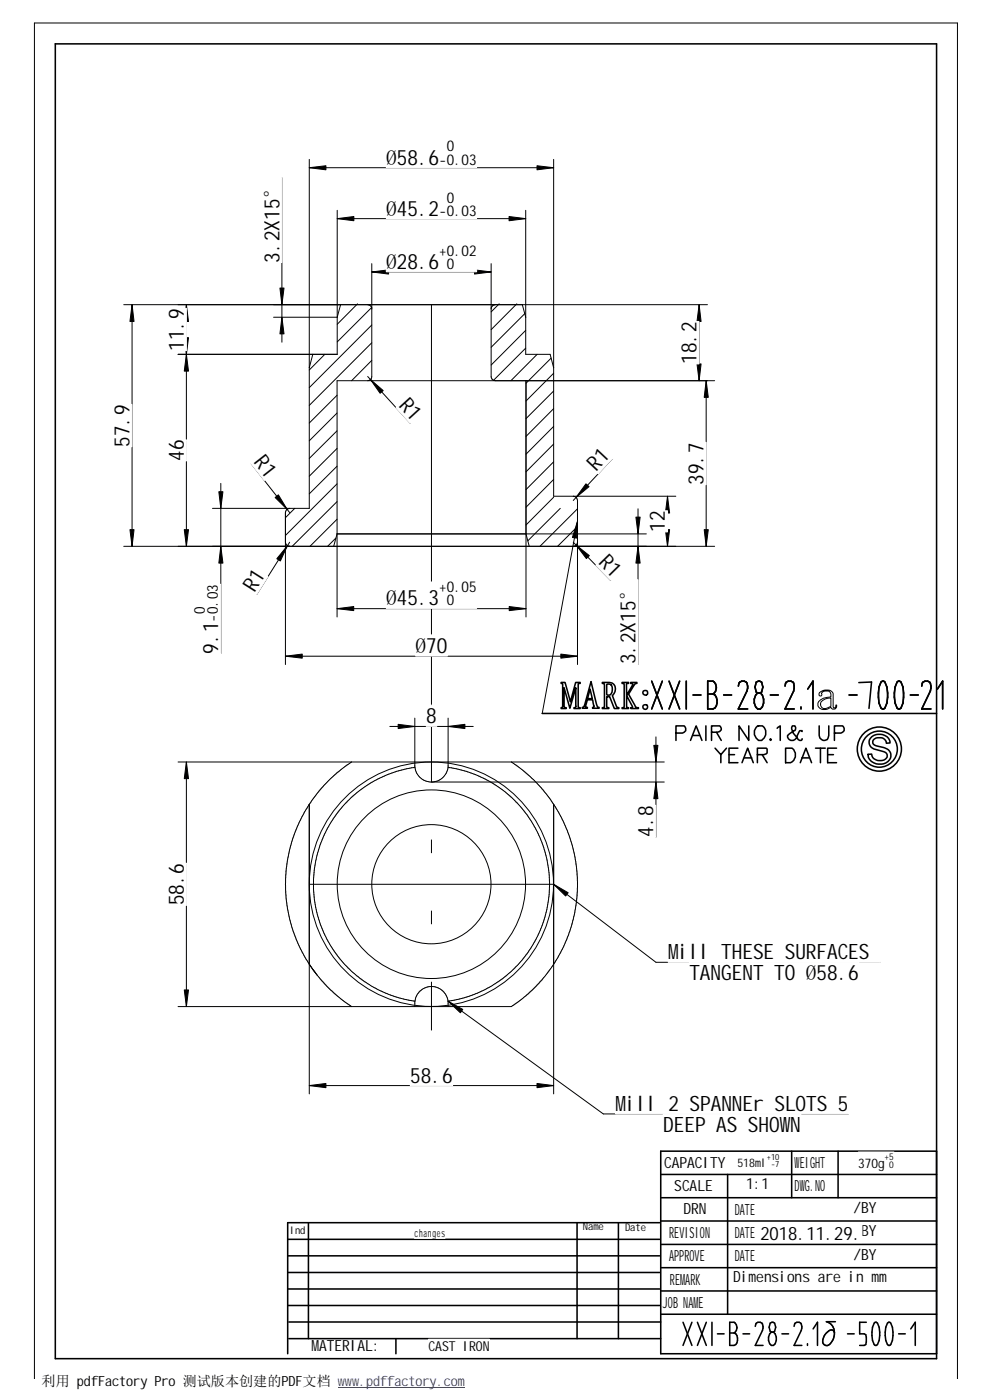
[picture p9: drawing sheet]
<svg xmlns="http://www.w3.org/2000/svg" width="297mm" height="420mm" viewBox="0 0 297 420" stroke-linecap="round" stroke-linejoin="round" font-family="sans-serif">
<g fill="none" stroke="#000" stroke-width=".3">
<path d="M84.6 53.4v49.3M92.8 47.8v104.8h-29M92.8 50.3h73.3M166.1 47.8v101.1h36.7M101.2 63.1v43.2h-47.8M101.2 65.6h56.5M111.5 79.1v33.9a1.19 1.19 0 0 1-1.2 1.3M147.4 79.1v33.9a1.27 1.27 0 0 0 1.2 1.3M157.7 63.1v43.2h7.4l1 4.1M37.1 91.4h175.2M39.6 91.4v72.6M55.9 91.4v72.6"/>
<path d="M102.2 91.4l-1 3.8h-19.1M107.3 91.2l-6.1 6.1M110.3 91.4a1.27 1.27 0 0 1 1.2 1.3M111.5 97.5l-18.7 18.8M111.5 92.2l-10.3 10.4M111.5 81.6h35.9M148.6 91.4a1.27 1.27 0 0 0-1.2 1.3M149.8 91.2l-2.4 2.4M155.1 91.2l-7.7 7.7M156.7 91.4l1 3.8M157.5 94.1l-10.1 10.1M157.7 99.1l-10.3 10.5"/>
<path d="M209.8 91.4v22.9M93.9 106.3l-1.1 4.1M97.5 106.3l-4.7 4.7M101.1 118.6l-8.3 8.4M110.3 113l12.8 14M111.5 108.2l-6 6.1M111.5 102.9l-18.7 18.8M157.7 104.5l-9.6 9.6M157.8 114.3v70.9M161.2 106.3l-7.9 8M165.4 107.5l-7.6 7.5M166.1 112l-8.3 8.4"/>
<path d="M166.1 117.3l-8.3 8.3M211.9 114.3v49.7M214.4 114.3h-113.3v70.9M75.4 139.2l11.5 14.6M101.1 139.9l-8.3 8.3M101.1 134.6l-8.3 8.3M101.1 129.3l-8.3 8.3M101.1 124l-8.3 8.3M166.1 122.6l-8.3 8.4M166.1 128l-8.3 8.3M166.1 133.3l-8.3 8.3M166.1 138.6l-8.3 8.3"/>
<path d="M183.8 137.6l-11.8 12.6M66.3 145.1v51M86.9 152.6a1.34 1.34 0 0 0-1.3 1.2v45.6M88.4 152.6l-2.8 2.8M101.1 155.8l-8.1 8.2M101.1 150.5l-13.4 13.5M101.1 145.2l-15.5 15.5M166.1 143.9l-8.3 8.3M166.1 149.2l-8.3 8.4M168.1 152.6l-9.7 9.7M172 148.9a1.27 1.27 0 0 1 1.3 1.3v49.2M173.3 152.7l-11.3 11.3"/>
<path d="M173.3 158l-6 6M173.3 156.5l-10.6 57.6h16.1M191.4 152.7v46.7M200.3 148.9v15.1M37.1 164h177.3M85.6 162.7a1.27 1.27 0 0 0 1.3 1.3M86.9 162.7l-9.9 15.7M100.8 161.5l-2.5 2.5M157.8 160.2l1 3.8M172 162.7l11.2 11.5M173.3 162.7a1.27 1.27 0 0 1-1.3 1.3M193.9 160.2h-92.8l-1 3.8"/>
<path d="M85.6 196.9h87.7M101.1 182.7h56.7M117 218h25M124.5 215.5v14.6a5 5 0 0 0 4.5 4.6h70.3M134.5 215.5v14.6a5 5 0 0 1-4.6 4.6M245.9 207.9a2.59 2.59 0 0 1 4.1 .3v3.9l.1 .3h.4l.3-.8h.2v.7l-.4 .5h-.8l-.5-.6a2.54 2.54 0 0 1-3.9-.4 1.97 1.97 0 0 1 1.7-2.3l2.2-.3a1.61 1.61 0 0 0-.5-1.7l-.4-.1a1.64 1.64 0 0 0-1.9 .7 .45 .45 0 0 1-.1 .7 .45 .45 0 0 1-.7-.2zM246.4 210.6a3.8 3.8 0 0 1 2.9-1.1v2.4a2.21 2.21 0 0 1-2.8 .4l-.3-.7zM53.4 228.7h145.9M55.9 228.7v73.4M105.5 228.7l-3.4 2.4a43.7 43.7 0 0 0-6.9 6.9l-3.8 5.6-2.7 5.7a44 44 0 0 0 .5 33.4l1.4 3 2.2 3.6M124.5 230.3l-5.5 1.2-5.6 2.3a35.5 35.5 0 0 0-12.3 10.3l-1.2 1.7a36 36 0 0 0-5.2 12.5 34.5 34.5 0 0 0 .8 17.1 33.5 33.5 0 0 0 4.4 9.6 36.2 36.2 0 0 0 13.5 12l5.2 2.1 5.9 1.4M134.5 230.3l5.4 1.2 3.3 1.2 2.7 1.3a34.8 34.8 0 0 1 10.9 8.9 35 35 0 0 1 7.4 15.4l.3 2.1a33.6 33.6 0 0 1 .1 9.5l-.5 3-.9 3.5-2.4 5.5-2.7 4.4-2.9 3.5-2.2 2.1a35.9 35.9 0 0 1-18.5 8.6l46.5 33.8h73.6"/>
<path d="M153.4 228.7l3.4 2.4 3.5 3.1 3.7 4.1 2.6 3.8 2.3 4.1 2 5.1 1.5 5.3 .7 5.4a43.9 43.9 0 0 1-.8 12.6l-1.1 4.1a43.7 43.7 0 0 1-4.6 10l-3.2 4.4-2.5 2.9-4.1 3.6-3.4 2.5h-100M196.8 221.1v30.1M92.8 241.4v86.9M166.1 241.4v86.9M166.1 265.4l30.7 23.4h67.2M92.8 289.3l.2 .4M92.8 289.3l2.4 3.5 2.8 3.2 4.4 3.9 3.1 2.2M93.3 290l.2 .4M93.5 290.4l.2 .3M124.5 302.1a5.4 5.4 0 0 1 1.3-4.4 5 5 0 0 1 5.3-1.4 5 5 0 0 1 3.4 4.4v1.4M92.8 325.8h73.3M10.3 413.9v-407h277v407"/>
<circle cx="129.4" cy="265.4" r="36.7"/>
<circle cx="129.4" cy="265.4" r="28.3"/>
<circle cx="129.4" cy="265.4" r="17.9"/>
</g>
<g fill="none" stroke="#000" stroke-width=".47">
<path d="M16.6 13.1v394.7h264.4v-394.6h-264.4M162.7 214.1h118.3M168.4 204.8h1.1l1.7 5.8 1.5-5.8h1.4v.3l-.6 .1v.2v6.6l.1 .3 .5 .1v.2h-1.9v-.2l.4-.1 .2-.3v-5.6l-1.8 6.2-1.8-6.2v5.5l.2 .4 .5 .1v.2h-1.5l.4-.7v-6.5l-.4-.3zM177 206.8l.7 2.9h-1.4zM177.3 204.6l1.6 6.6 .3 .8 .5 .3v.3h-1.9v-.3l.4-.2-.4-2.1h-1.6l-.5 1.9 .5 .4v.3h-1.5v-.3a.94 .94 0 0 0 .8-1.1zM180.7 204.8a3.9 3.9 0 0 1 3.5 .6 2.47 2.47 0 0 1-.5 3.3l1 2.7a.91 .91 0 0 0 1 1v.2h-1.4l-1.4-3.5h-.7l-.2 .2v2.6l.2 .4 .5 .1v.2h-2v-.2l.5-.1 .2-.3v-6.5l-.2-.4h-.5zM182.1 205.4h.9a1.97 1.97 0 0 1-.2 3.2h-.6l-.2-.3zM186.6 204.8h2v.3l-.6 .2v3.3a8.4 8.4 0 0 0 1.8-3.4l-.6-.1v-.3h1.9v.3h-.3a3.1 3.1 0 0 0-1.4 1.9l-.8 1.3 1.9 3.3a.86 .86 0 0 0 1.1 .8v.2h-2.3v-.2l.5-.3-1.8-3.4v3.2l.1 .4 .5 .1v.2h-2v-.2l.6-.1 .1-.3v-6.5l-.1-.4h-.6zM195.5 204.4l3.2 8.4M198.7 204.4l-3.2 8.4M200.7 204.4l3.2 8.4M203.9 204.4l-3.2 8.4"/>
<path d="M205.9 204.4v8.4M207.9 208.6h2.4M211.8 217.8v4.4M212.3 204.4h1.6a2.33 2.33 0 0 1 0 3.9 2.63 2.63 0 0 1 0 4.5h-1.6zM212.3 208.3h1.6M213.5 219.8l2.4-.3 .5-.5-.2-.9-.3-.3h-2.4v4.4M215 219.8l1.4 2.4M217.1 208.6h2.4M221.5 205.9l.2-.9a1.41 1.41 0 0 1 2.4 0l.2 .9-.2 1.5-2.6 5.4h2.8M224.7 217.8v4.4l-3-4.4v4.4M226.9 218.3l.4-.5h1.5a2.66 2.66 0 0 1-.2 4.4 1.99 1.99 0 0 1-2.2-1.7v-1.2zM227.3 208l-.4-.3-.4-1.5 .4-1.5 .6-.3 1 .3 .4 1.5-.4 1.5-.4 .3"/>
<path d="M227.3 208a3.2 3.2 0 0 0 0 4.8h.8a3.3 3.3 0 0 0 0-4.8M227.3 208h.8M231.1 208.6h2.4M233.2 218.6l.9-.8v4.4M235.5 205.9l.2-.9a1.45 1.45 0 0 1 2.4 0l.2 .9-.2 1.5-2.6 5.4h2.8M240.3 212.2v.6M240.7 219.5v-.2h-.8l-.7 1.4a1.46 1.46 0 0 1-1.4 1.6 1.46 1.46 0 0 1-1.5-1.6l2-1.4a.89 .89 0 0 0 .2-1.5h-.8a1.97 1.97 0 0 0 .3 2.2l1.5 2 .9 .2 .3-.5M242.4 206.8l1.5-2.4v8.4M245.8 217.8v2.9a1.44 1.44 0 0 0 1.4 1.5 1.44 1.44 0 0 0 1.5-1.5v-2.9M254.8 208.6h2.3M257.7 204.9l3.8-.2-.8 7.9M264.3 204.7l.8-.3a5.9 5.9 0 0 1 1.2 4.8l-.2 1.8-.6 1.5-.4 .3-.8-.3a10 10 0 0 1 0-7.8z"/>
<path d="M269.2 204.7l.3-.3 .8 .3a10 10 0 0 1 0 7.8l-.8 .3a5.9 5.9 0 0 1-1.1-4.8l.2-1.8zM273.1 208.6h2.4M276.6 205.9l.1-.9a1.45 1.45 0 0 1 2.4 0l.2 .9-.2 1.5-2.5 5.4h2.7M281.3 206.8l1.5-2.4v8.4M202.8 220h2a1.24 1.24 0 0 0 .7-1.9l-.2-.3h-2.5v4.4M207.2 222.2l1.7-4.4 1.7 4.4M207.9 220.7h1.9M214.5 224.5l1.8 2 1.7-2M216.3 226.5v2.4M218.7 226.5h1.7M221.4 224.5h-2.7v4.4h2.7M222.6 228.9l1.7-4.4 1.7 4.4"/>
<path d="M223.4 227.5h2.2M227.2 226.5h2l.7-.3 .3-.2v-1.2l-.3-.3h-2.7v4.4M228.7 226.5l1.5 2.4M231.2 221.7l-.2 .3 .2 .2 .2-.2M235.7 224.5h1.5a1.62 1.62 0 0 1 1.4 1.5 2.81 2.81 0 0 1-1.4 2.9h-1.5zM240.1 228.9l1.7-4.4 1.7 4.4M240.6 227.5h2.2M244.7 224.5h2.9M246.2 224.5v4.4M248.3 226.5h1.8M250.4 220h1.9a1.24 1.24 0 0 0 .7-1.9l-.2-.3h-2.4v4.4M251 224.5h-2.7v4.4h2.7"/>
<path d="M261.6 221.1a3.5 3.5 0 0 1 5.4 1.5v.4l-1.1 .1a2.21 2.21 0 0 0-1.8-1.7 2.21 2.21 0 0 0-2.2 1v.7l.3 .4 1.7 .6a3.1 3.1 0 0 1 3.4 3 3.6 3.6 0 0 1-3.5 2.3 3.6 3.6 0 0 1-3.3-2.6l-.1-.4 1.1-.1a2.54 2.54 0 0 0 2.1 2 2.54 2.54 0 0 0 2.6-1.3 1.53 1.53 0 0 0-1.6-1.6l-.9-.2a2.74 2.74 0 0 1-2.9-2.7zM198.2 352.5h82.8M198.2 359.5h82.8M218.3 352.5v41.9M237.5 345.5v14M251.5 345.5v14M281 345.5h-82.8v60.8h82.8M86.3 376.9h111.7M86.3 371.9h111.7M92.5 366.9v34.8M173.1 366.9v34.8M185.5 366.9v34.8"/>
<path d="M198 366.9h-111.7v39.4M198.2 366.4h82.8M198.2 373.5h82.8M86.3 391.8h111.7M86.3 386.8h111.7M86.3 381.9h111.7M86.7 396.7h111.5M198.2 380.4h82.8M198.2 387.4h82.8M198.2 394.4h82.8M204.9 396.8l2.7 7M207.6 396.8l-2.7 7"/>
<path d="M209.3 396.8l2.6 7M211.9 396.8l-2.6 7M213.6 396.8v7M218.9 396.8h1.4a1.95 1.95 0 0 1 0 3.2 2.18 2.18 0 0 1 0 3.8h-1.4zM226.6 398.1l.2-.8a1.16 1.16 0 0 1 2 0l.1 .8-.1 1.2-2.2 4.5h2.3M231.4 399.8l-.3-.3-.3-1.2 .3-1.2 .5-.3 .8 .3 .3 1.2-.3 1.2-.3 .3M231.4 399.8a2.66 2.66 0 0 0 0 4h.7a2.66 2.66 0 0 0 0-4M231.4 399.8h.7M238.3 398.1l.1-.8a1.17 1.17 0 0 1 2 0l.2 .8-.2 1.2-2.1 4.5h2.3M244 398.8l1.3-2v7M250.7 396.7h-2.8a3.3 3.3 0 0 1 2.5 3.3M259.9 396.8h-2v3.5h1.4l.5 .3 .1 .7-.1 2.2-.5 .3h-1.4"/>
<path d="M262.3 397.1l.6-.3a4.7 4.7 0 0 1 1 4l-.1 1.5-.5 1.2-.7 .3a7 7 0 0 1-.3-6.7zM266.3 397.1l.7-.3a6.6 6.6 0 0 1 0 7h-.4a4.7 4.7 0 0 1-1-4l.2-1.5zM273.3 398.8l1.3-2v7M86.7 401.7h111.5M118.8 401.7v4.6M215.3 400.3h2M218.9 400h1.4M222.9 400.3h2M234.6 400.3h2M242.3 403.3v.5M247.8 400.2l.3-.3a1.51 1.51 0 0 1 2-.6 3.7 3.7 0 0 1-1.9 4.5l-.7-.1a2.09 2.09 0 0 1 0-3.1zM254.3 400.3h2"/>
<path d="M269.6 400.3h2"/>
<circle cx="193.6" cy="212.2" r=".73"/>
<circle cx="193.6" cy="207.9" r=".73"/>
<circle cx="263.8" cy="224.8" r="5.4"/>
<circle cx="263.8" cy="224.8" r="6.6"/>
</g>
<g fill="#fff" stroke="#fff" stroke-width=".3">
<path d="M257.5 345.7h10.7v5.5h-10.7z" fill-rule="evenodd"/>
<path d="M221.2 345.9h12.7v4.9h-12.7z" fill-rule="evenodd"/>
<path d="M124.4 368.3h9.1v3.3h-9.1z" fill-rule="evenodd"/>
<path d="M228.1 367.4h30.5v5.5h-30.5z" fill-rule="evenodd"/>
<path d="M33.2 121.4h6.4v12.7h-6.4z" fill-rule="evenodd"/>
<path d="M49.6 92.5h6.3v12.7h-6.3z" fill-rule="evenodd"/>
<path d="M203.4 96.5h6.3v12.7h-6.3z" fill-rule="evenodd"/>
<path d="M115.9 42.4h27.1v7.9h-27.1z" fill-rule="evenodd"/>
<path d="M115.9 57.7h27.1v7.9h-27.1z" fill-rule="evenodd"/>
<path d="M115.9 73.7h27.1v7.9h-27.1z" fill-rule="evenodd"/>
<path d="M78.2 53.3h6.4v25.5h-6.4z" fill-rule="evenodd"/>
<path d="M118.8 122.3l4.7-4.2 4.3 4.7-4.7 4.2z" fill-rule="evenodd"/>
<path d="M49.6 132h6.3v6.3h-6.3z" fill-rule="evenodd"/>
<path d="M75.4 139.2l5-3.9 3.9 5-5 3.9z" fill-rule="evenodd"/>
<path d="M75 169.6l5.4 3.4-3.4 5.4-5.4-3.4z" fill-rule="evenodd"/>
<path d="M58.3 175.3h7.9v20.8h-7.9z" fill-rule="evenodd"/>
<path d="M115.9 174.7h27.1v7.9h-27.1z" fill-rule="evenodd"/>
<path d="M124.7 190.5h9.5v6.4h-9.5z" fill-rule="evenodd"/>
<path d="M179.2 133.2l4.6 4.3-4.3 4.7-4.7-4.4z" fill-rule="evenodd"/>
<path d="M193.9 153.3h6.4v6.3h-6.4z" fill-rule="evenodd"/>
<path d="M205.5 132.8h6.4v12.7h-6.4z" fill-rule="evenodd"/>
<path d="M185.1 174h6.3v25.4h-6.3z" fill-rule="evenodd"/>
<path d="M178.8 169.6l4.5-4.4 4.4 4.6-4.5 4.4z" fill-rule="evenodd"/>
<path d="M127.9 211.6h3.2v6.4h-3.2z" fill-rule="evenodd"/>
<path d="M190.4 241.7h6.4v9.5h-6.4z" fill-rule="evenodd"/>
<path d="M49.6 259h6.3v12.7h-6.3z" fill-rule="evenodd"/>
<path d="M123.1 319.4h12.7v6.4h-12.7z" fill-rule="evenodd"/>
<path d="M184.7 328h69.9v6.3h-69.9z" fill-rule="evenodd"/>
<path d="M199 334.3h41.3v6.4h-41.3z" fill-rule="evenodd"/>
<path d="M200.5 282.4h63.5v6.4h-63.5z" fill-rule="evenodd"/>
<path d="M206.8 288.8h50.9v6.3h-50.9z" fill-rule="evenodd"/>
<path d="M128.6 401.9h18.3v4.1h-18.3z" fill-rule="evenodd"/>
</g>
<g fill="#000" stroke="#000" stroke-width=".3">
<path d="M92.8 50.3l5-.6v1.3z" fill-rule="evenodd"/>
<path d="M161.1 49.7l5 .6-5 .7z" fill-rule="evenodd"/>
<path d="M101.2 65.6l5-.6v1.3z" fill-rule="evenodd"/>
<path d="M152.7 65l5 .6-5 .7z" fill-rule="evenodd"/>
<path d="M39.6 91.4l.6 5.1h-1.2z" fill-rule="evenodd"/>
<path d="M55.9 91.4l.7 5.1h-1.3z" fill-rule="evenodd"/>
<path d="M84 86.4h1.2l-.6 5z" fill-rule="evenodd"/>
<path d="M111.5 81.6l5.1-.6v1.3z" fill-rule="evenodd"/>
<path d="M142.4 81l5 .6-5 .7z" fill-rule="evenodd"/>
<path d="M209.8 91.4l.6 5.1h-1.3z" fill-rule="evenodd"/>
<path d="M55.3 101.3h1.3l-.7 5z" fill-rule="evenodd"/>
<path d="M55.9 106.3l.7 5.1h-1.3z" fill-rule="evenodd"/>
<path d="M84.6 95.2l.6 5h-1.2z" fill-rule="evenodd"/>
<path d="M111.2 113.9l3.8 3.3-1 .8z" fill-rule="evenodd"/>
<path d="M209.1 109.2h1.3l-.6 5.1z" fill-rule="evenodd"/>
<path d="M211.9 114.3l.6 5h-1.2z" fill-rule="evenodd"/>
<path d="M39 159h1.2l-.6 5z" fill-rule="evenodd"/>
<path d="M55.3 159h1.3l-.7 5z" fill-rule="evenodd"/>
<path d="M65.7 147.6h1.2l-.6 5z" fill-rule="evenodd"/>
<path d="M82.5 149.3l1-.8 2.6 4.4z" fill-rule="evenodd"/>
<path d="M175.8 145.2l.9 .9-3.9 3.2z" fill-rule="evenodd"/>
<path d="M190.8 155.2h1.3l-.7 5z" fill-rule="evenodd"/>
<path d="M200.3 148.9l.6 5.1h-1.3z" fill-rule="evenodd"/>
<path d="M199.6 159h1.3l-.6 5z" fill-rule="evenodd"/>
<path d="M211.3 159h1.2l-.6 5z" fill-rule="evenodd"/>
<path d="M66.3 164l.6 5h-1.2z" fill-rule="evenodd"/>
<path d="M86.2 163.8l-2.1 4.6-1-.7z" fill-rule="evenodd"/>
<path d="M173.3 156.5l-.3 5-1.3-.2z" fill-rule="evenodd"/>
<path d="M172.9 163.6l3.9 3.2-.9 .8z" fill-rule="evenodd"/>
<path d="M191.4 164l.7 5h-1.3z" fill-rule="evenodd"/>
<path d="M85.6 196.9l5.1-.6v1.2z" fill-rule="evenodd"/>
<path d="M101.1 182.7l5-.7v1.3z" fill-rule="evenodd"/>
<path d="M152.8 182l5 .7-5 .6z" fill-rule="evenodd"/>
<path d="M168.3 196.3l5 .6-5 .6z" fill-rule="evenodd"/>
<path d="M119.5 217.4l5 .6-5 .7z" fill-rule="evenodd"/>
<path d="M134.5 218l5-.6v1.3z" fill-rule="evenodd"/>
<path d="M55.9 228.7l.7 5h-1.3z" fill-rule="evenodd"/>
<path d="M196.2 223.7h1.2l-.6 5z" fill-rule="evenodd"/>
<path d="M196.8 234.7l.6 5h-1.2z" fill-rule="evenodd"/>
<path d="M166.1 265.4l4.4 2.5-.8 1z" fill-rule="evenodd"/>
<path d="M55.3 297.1h1.3l-.7 5z" fill-rule="evenodd"/>
<path d="M134.5 300.5l4.4 2.4-.8 1.1z" fill-rule="evenodd"/>
<path d="M92.8 325.8l5-.6v1.2z" fill-rule="evenodd"/>
<path d="M161.1 325.2l5 .6-5 .6z" fill-rule="evenodd"/>
</g>
<path d="M129.5 91.4v217.8" fill="none" stroke="#000" stroke-width=".3" stroke-dasharray="143.3 17.3 4.1 17.3 4.1 17.3" stroke-linecap="butt"/>
<path d="M92.8 265.4h73.3" fill="none" stroke="#000" stroke-width=".3" stroke-dasharray="143.3 17.3 4.1 17.3" stroke-linecap="butt"/>
<path d="M101.4 416.3h38.1" fill="none" stroke="#00f" stroke-width=".3"/>
<text font-size="6.4" x="178.9" y="141.6" transform="rotate(-47 178.9 141.6)">R1</text>
<g font-size="6.3">
<text x="115.9" y="49.4">Ø58.6</text>
<text x="115.9" y="64.8">Ø45.2</text>
<text x="83.8" y="78.8" transform="rotate(-90 83.8 78.8)">3.2X15°</text>
<text x="115.9" y="80.8">Ø28.6</text>
<text x="55.2" y="105.2" transform="rotate(-90 55.2 105.2)">11.9</text>
<text x="209" y="109.2" transform="rotate(-90 209 109.2)">18.2</text>
<text x="119.4" y="121.8" transform="rotate(48 119.4 121.8)">R1</text>
<text x="38.8" y="134.1" transform="rotate(-90 38.8 134.1)">57.9</text>
<text x="55.2" y="138.3" transform="rotate(-90 55.2 138.3)">46</text>
<text x="76" y="138.7" transform="rotate(52 76 138.7)">R1</text>
<text x="211.1" y="145.5" transform="rotate(-90 211.1 145.5)">39.7</text>
<text x="199.5" y="159.6" transform="rotate(-90 199.5 159.6)">12</text>
<text x="179.4" y="169.1" transform="rotate(46 179.4 169.1)">R1</text>
<text x="76.4" y="178" transform="rotate(-58 76.4 178)">R1</text>
<text x="115.9" y="181.7">Ø45.3</text>
<text x="65.4" y="196.1" transform="rotate(-90 65.4 196.1)">9.1</text>
<text x="124.7" y="196">Ø70</text>
<text x="190.7" y="199.4" transform="rotate(-90 190.7 199.4)">3.2X15°</text>
<text x="127.9" y="217.1">8</text>
<text x="196" y="251.2" transform="rotate(-90 196 251.2)">4.8</text>
<text x="55.2" y="271.7" transform="rotate(-90 55.2 271.7)">58.6</text>
<text x="200.5" y="287.9">Mill THESE SURFACES</text>
<text x="206.8" y="294.3">TANGENT TO Ø58.6</text>
<text x="123.1" y="324.9">58.6</text>
<text x="184.7" y="333.4">Mill 2 SPANNEr SLOTS 5</text>
<text x="199" y="339.8">DEEP AS SHOWN</text>
</g>
<text font-size="5.5" x="228.1" y="372.2">2018.11.29.</text>
<g font-size="4.6">
<text x="199.3" y="350.4">CAPACITY</text>
<text x="238.4" y="350.4">WEIGHT</text>
<text x="202.3" y="357.4">SCALE</text>
<text x="223.9" y="356.8">1:1</text>
<text x="238.4" y="357.5">DWG.NO</text>
<text x="205.1" y="364.4">DRN</text>
<text x="220.4" y="364.5">DATE</text>
<text x="256.1" y="364">/BY</text>
<text x="200.8" y="371.5">REVISION</text>
<text x="220.4" y="371.5">DATE</text>
<text x="256.1" y="371">/BY</text>
<text x="256.1" y="378">/BY</text>
<text x="200.7" y="378.5">APPROVE</text>
<text x="220.4" y="378.5">DATE</text>
<text x="201" y="385.5">REMARK</text>
<text x="220" y="384.7">Dimensions are in mm</text>
<text x="198.8" y="392.5">JOB NAME</text>
<text x="93.4" y="405.5">MATERIAL:</text>
</g>
<g font-size="4.5">
<text x="134" y="45.5">0</text>
<text x="131.8" y="49.4">-0.03</text>
<text x="131.8" y="64.7">-0.03</text>
<text x="134" y="60.8">0</text>
<text x="131.8" y="76.8">+0.02</text>
<text x="134" y="80.8">0</text>
<text x="131.8" y="177.8">+0.05</text>
<text x="61.5" y="184.4" transform="rotate(-90 61.5 184.4)">0</text>
<text x="134" y="181.7">0</text>
<text x="65.4" y="186.6" transform="rotate(-90 65.4 186.6)">-0.03</text>
</g>
<text font-size="4.2" x="12.5" y="415.8">利用 pdfFactory Pro 测试版本创建的PDF文档 www.pdffactory.com</text>
<text font-size="4.1" x="128.6" y="405.4">CAST IRON</text>
<text font-size="4" x="257.5" y="350.6">370g</text>
<text font-size="3.6" x="221.2" y="350.3">518ml</text>
<text font-size="3.3" x="124.4" y="371.2">changes</text>
<g font-size="3.2">
<text x="87" y="370.4">Ind</text>
<text x="174.9" y="369.3">Name</text>
<text x="187.5" y="369.3">Date</text>
</g>
<g font-size="2.8">
<text x="265.4" y="348.1">+5</text>
<text x="266.8" y="350.6">0</text>
</g>
<g font-size="2.5">
<text x="230.1" y="348.1">+10</text>
<text x="231.4" y="350.3">-7</text>
</g>
</svg>
